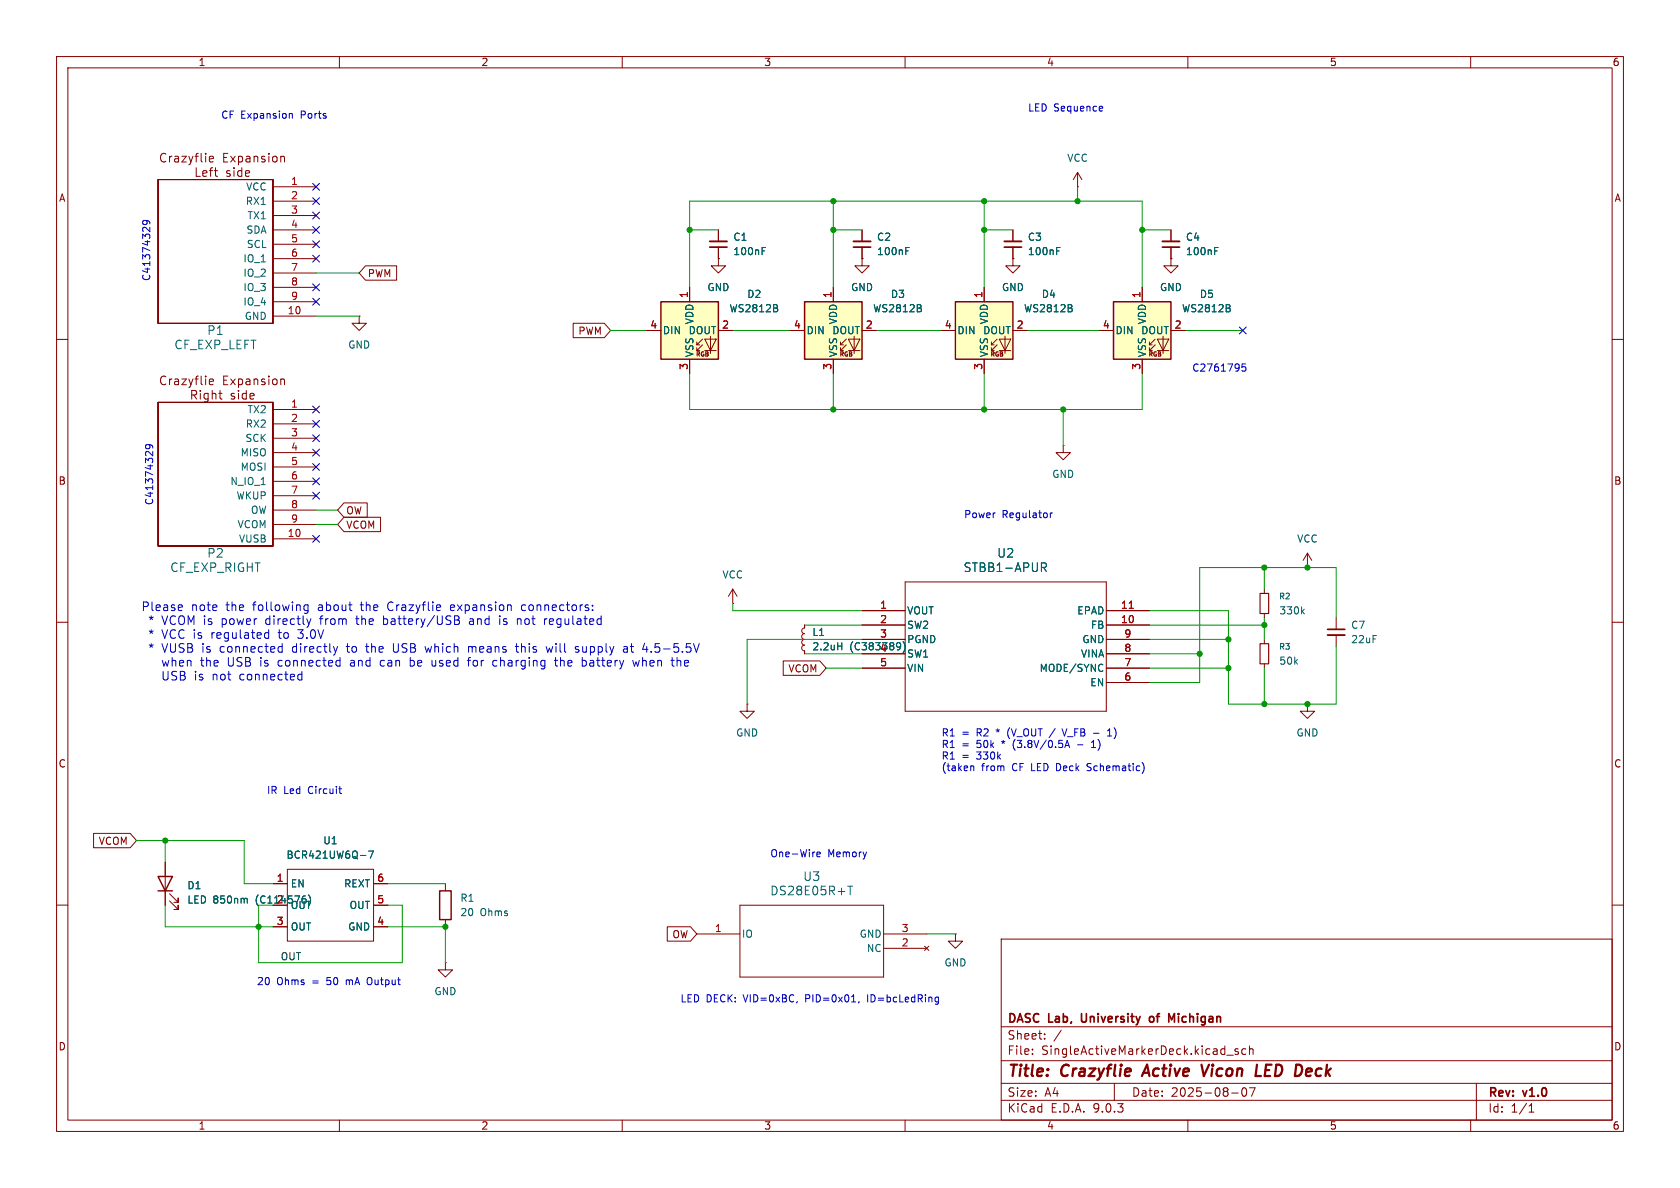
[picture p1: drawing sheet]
<svg xmlns="http://www.w3.org/2000/svg" width="297mm" height="210mm" viewBox="0 0 297 210" stroke-linecap="round" stroke-linejoin="round" font-family="sans-serif">
<g fill="none" stroke="#840000" stroke-width=".18">
<path d="M10 10h277v190h-277zM12 12h273v186h-273zM60 10v2M110 10v2M160 10v2M210 10v2M260 10v2M27.9 31.8h20.4zM27.9 31.8v25.4zM37 28.1l.7-.1v-.3l-.5-.1-.2 .2 .1 .8h.6M48.3 31.8v25.4zM48.3 33h7.6"/>
<path d="M48.3 35.6h7.6M48.3 38.1h7.6M49.7 27.7h.5l.1 .9M27.9 57.2h20.4zM48.3 40.6h7.6M48.3 43.2h7.6M48.3 45.7h7.6M48.3 48.3h7.6M48.3 50.8h7.6M48.3 53.3h7.6M48.3 55.9h7.6M63.5 55.9v1.3h-1.3l1.3 1.2 1.3-1.2h-1.3"/>
<path d="M63.5 55.9h.1M127 45.7v1.3h1.3l-1.3 1.3-1.3-1.3h1.3M127 45.7h.1M127 40.6v2.1M127 43.7v2M179.1 45.7v1.3h1.2l-1.2 1.3-1.3-1.3h1.3M179.1 45.7h.1M179.1 40.6v2.1M179.1 43.7v2M207 45.7v1.3h1.3l-1.3 1.3-1.3-1.3h1.3M207 45.7h.1M207 40.6v2.1"/>
<path d="M207 43.7v2M10 60h2M27.9 71.1h20.4zM27.9 71.1v25.4zM37 67.5l.7-.1v-.3l-.5-.1-.2 .2 .1 .7h.6M38.7 69.5h.6M39 70.5h.3M48.3 71.1v25.4zM48.3 72.4h7.6M48.3 74.9h7.6M48.3 77.5h7.6M49.7 67.1h.5l.1 .9"/>
<path d="M285 60h2M27.9 96.5h20.4zM48.3 80h7.6M48.3 82.6h7.6M48.3 85.1h7.6M48.3 87.6h7.6M48.3 90.2h7.6M48.3 92.7h7.6M48.3 95.3h7.6M231.1 97.8l-.7 1.3M231.1 97.8l.8 1.3M231.1 97.8v2.5"/>
<path d="M10 110h2M223.5 104.1v.8M223.5 108.5v.7M223.5 113v.8M223.5 117.3v.8M231.1 100.3h.1M236.2 109.2v2.1M236.2 112.3v2M285 110h2M48.3 156.2h2.5M50.8 153.7h15.2v12.7h-15.2zM66 156.2h2.6"/>
<path d="M78.7 156.2v1.3M10 160h2M48.3 163.8h2.5M66 163.8h2.6M66 160h2.6M78.7 170.2v1.3h1.3l-1.3 1.2-1.2-1.2h1.2M78.7 170.2h.1M78.7 162.6v1.2M177 166h108v32h-108zM285 160h2M60 198v2M110 198v2"/>
<path d="M160 198v2M177 194.5h108M177 191.5h108M177 187.5h108M177 181.5h108M182.5 186.3v.1M182.5 185.5v.1M184.7 183.6v.1M184.7 182.8v.1M187.6 182.1l-1.3 2M197 191.5v3M210 198v2"/>
<path d="M216.9 186.5h1.1M217.7 193.2h1.2M218.9 185.5l-.4-.1-.2 .2 .1 .2 .5 .2v.3h-.6M219.7 192.4l.2-.1a.81 .81 0 0 1 .6 .6 .81 .81 0 0 1-.3 .8l-.2 .1a.81 .81 0 0 1-.3-1.4zM220.2 185.5l-.4-.1-.3 .3v.4l.2 .2h.5M220.9 185.5l.2-.1 .4 .1v.9M220.9 184.9v1.5M220.9 192.3h1l-.7 1.5M260 198v2M261 191.5v6.5M270.3 196.6h.9M270.3 195.5l.4-.4v1.5"/>
</g>
<path d="M202.8 188.2l-.9 2M212.4 188.2l.4 2 .9-2M222 190.2h.9M223.8 188.2l-.2 2h.9M231.1 190.2h.4M231.7 188.9l-.6 .1M231.9 189.4l-1 .1" fill="none" stroke="#840000" stroke-width=".4"/>
<path d="M125.5 43.7h3M177.5 43.7h3.1M205.5 43.7h3M234.7 111.3h3M191.2 179.2l.1 1.3M203.9 179.8l-.4-.1-.3 .3v.4l.1 .2 .4 .1 .2-.2M207.1 180.3l.5-1.1v1.5" fill="none" stroke="#840000" stroke-width=".3"/>
<path d="M222.8 113.8h1.5v3.5h-1.5zM222.8 104.9h1.5v3.6h-1.5z" fill="none" stroke="#840000" stroke-width=".2"/>
<path d="M77.7 157.5h2.1v5.1h-2.1z" fill="none" stroke="#840000" stroke-width=".25"/>
<path d="M134.7 44.4h.5M134.7 43.8h.6M186.8 44.4h.4M186.8 43.8h.6M214.7 44.4h.5M214.7 43.8h.6M230.2 108l.4 .5M230.6 107.7l-.5 .5M63.7 151.2h1M65.2 150.4h.8l-.5 1.3" fill="none" stroke="#006464" stroke-width=".18"/>
<path d="M125.5 42.7h3M177.5 42.7h3.1M205.5 42.7h3M234.7 112.3h3" fill="none" stroke="#840000" stroke-width=".33"/>
<path d="M196.8 53.3h10.2v10.2h-10.2z" fill="#ffffc2"/>
<path d="M194.3 58.4h2.5M201.9 50.8v2.5M204.2 59.9l-1 1.1v-.5M204.6 59.9h2l-1 2.1zM205.6 59.4v3.1M207 58.4h2.5M201.9 63.5v2.5M203.2 61h.5M203.2 62h.5M204.2 61l-1 1v-.5M204.6 62h2" fill="none" stroke="#840000" stroke-width=".18"/>
<path d="M196.8 53.3h10.2v10.2h-10.2z" fill="none" stroke="#840000" stroke-width=".25"/>
<path d="M217.4 54.5l.1 .2-.1 .4M217.4 54v.3" fill="none" stroke="#006464" stroke-width=".18"/>
<path d="M168.9 53.3h10.2v10.2h-10.2z" fill="#ffffc2"/>
<path d="M166.4 58.4h2.5M174 50.8v2.5M176.3 59.9l-1 1.1v-.5M176.7 59.9h2l-1 2.1zM177.7 59.4v3.1M179.1 58.4h2.5M174 63.5v2.5M175.3 61h.5M175.3 62h.5M176.3 61l-1 1v-.5M176.7 62h2" fill="none" stroke="#840000" stroke-width=".18"/>
<path d="M168.9 53.3h10.2v10.2h-10.2z" fill="none" stroke="#840000" stroke-width=".25"/>
<path d="M189.4 54.5l.2 .2-.2 .4M189.4 54v.3" fill="none" stroke="#006464" stroke-width=".18"/>
<path d="M116.8 53.3h10.2v10.2h-10.2z" fill="#ffffc2"/>
<g fill="none" stroke="#840000" stroke-width=".18">
<path d="M114.3 58.4h2.5M121.9 50.8v2.5M124.2 59.9l-1 1.1v-.5M124.6 59.9h2l-1 2.1zM125.6 59.4v3.1M127 58.4h2.5M152.4 45.7v1.3h1.3l-1.3 1.3-1.3-1.3h1.3M152.4 45.7h.1M152.4 40.6v2.1M152.4 43.7v2M121.9 63.5v2.5M123.2 61h.5"/>
<path d="M123.2 62h.5M124.2 61l-1 1v-.5M124.6 62h2"/>
</g>
<path d="M116.8 53.3h10.2v10.2h-10.2z" fill="none" stroke="#840000" stroke-width=".25"/>
<path d="M137.4 54.5l.1 .2-.1 .4M137.4 54v.3M160.1 44.4h.5M160.1 43.8h.6" fill="none" stroke="#006464" stroke-width=".18"/>
<path d="M150.9 43.7h3" fill="none" stroke="#840000" stroke-width=".3"/>
<path d="M150.9 42.7h3" fill="none" stroke="#840000" stroke-width=".33"/>
<path d="M142.2 53.3h10.2v10.2h-10.2z" fill="#ffffc2"/>
<g fill="none" stroke="#840000" stroke-width=".18">
<path d="M190.5 33h.1M190.5 30.5l-.8 1.3M190.5 30.5l.8 1.3M190.5 30.5v2.5M64.6 47h5.5v2.5h-5.5l-1.1-1.2zM101.3 57.1h5.5l1.1 1.3-1.1 1.3h-5.5zM114.3 58.4h2.5M121.9 50.8v2.5M127 45.7h.1M127 58.4h2.5M127 40.6v2.1M127 43.7v2"/>
<path d="M139.7 58.4h2.5M147.3 50.8v2.5M149.6 59.9l-1 1.1v-.5M150 59.9h2l-1 2.1zM151 59.4v3.1M152.4 45.7h.1M152.4 58.4h2.5M152.4 40.6v2.1M152.4 43.7v2M166.4 58.4h2.5M174 50.8v2.5M179.1 45.7h.1"/>
<path d="M179.1 58.4h2.5M179.1 40.6v2.1M179.1 43.7v2M194.3 58.4h2.5M201.9 50.8v2.5M207 45.7h.1M207 58.4h2.5M207 40.6v2.1M207 43.7v2M121.9 63.5v2.5M147.3 63.5v2.5M148.6 61h.5"/>
<path d="M148.6 62h.5M149.6 61l-1 1v-.5M150 62h2M174 63.5v2.5M188 78.7v1.3h1.2l-1.2 1.3-1.3-1.3h1.3M188 78.7h.1M201.9 63.5v2.5M60.8 91.4h6.5v2.6h-6.5l-1.1-1.3zM60.8 88.9h4.1v2.5h-4.1l-1.1-1.2zM129.5 106.7h.1M129.5 104.1l-.7 1.3M129.5 104.1l.8 1.3"/>
<path d="M129.5 104.1v2.6M138.5 116.8h6.4l1.1 1.3-1.1 1.3h-6.4zM142.2 113l-.3 .1-.1 .3v.4l.4 .2-.3 .2-.2 .3 .2 .4 .3 .2v.5M142.2 111l-.2 .1-.2 .2v.5l.4 .2-.3 .2-.2 .3 .2 .4 .3 .1M142.2 110.5v.5M152.4 108h7.6M152.4 110.5h7.6M152.4 113h7.6M152.4 115.6h7.6M152.4 118.1h7.6M160 102.9h35.6v22.8h-35.6zM195.6 108h7.6"/>
<path d="M195.6 110.5h7.6M195.6 113h7.6M195.6 115.6h7.6M195.6 118.1h7.6M132.1 124.5v1.2h1.2l-1.2 1.3-1.3-1.3h1.3M132.1 124.5h.1M195.6 120.7h7.6M231.1 124.5v1.2h1.3l-1.3 1.3-1.2-1.3h1.2M231.1 124.5h.1M16.5 147.3h6.5l1.1 1.3-1.1 1.3h-6.5zM29.2 152.4v7.6M30 159.3l1.5 1.5v-.8v.8h-.8"/>
<path d="M30 158l1.5 1.5v-.7v.7h-.8M48.3 156.2h2.5M66 156.2h2.6M48.3 163.8h2.5M66 160h2.6M66 163.8h2.6M118 163.8h4.1l1.1 1.3-1.1 1.3h-4.1zM123.2 165.1h7.6M130.8 160h25.4v12.7h-25.4zM156.2 165.1h7.6M156.2 167.6h7.6M163.4 167.3l.8 .7"/>
<path d="M164.2 167.3l-.8 .7M168.9 165.1v1.3h1.3l-1.3 1.2-1.3-1.2h1.3M168.9 165.1h.1"/>
</g>
<path d="M142.2 53.3h10.2v10.2h-10.2zM27.9 154.9h2.6l-1.3 2.6zM27.9 157.5h2.6" fill="none" stroke="#840000" stroke-width=".25"/>
<g fill="none" stroke="#006464" stroke-width=".18">
<path d="M134.7 44.4h.5M134.7 43.8h.6M137.4 54.5l.1 .2-.1 .4M137.4 54v.3M160.1 44.4h.5M160.1 43.8h.6M162.8 54.5l.1 .2-.1 .4M162.8 54v.3M186.8 44.4h.4M186.8 43.8h.6M189.4 54.5l.2 .2-.2 .4M189.4 54v.3"/>
<path d="M214.7 44.4h.5M214.7 43.8h.6M217.4 54.5l.1 .2-.1 .4M217.4 54v.3M184.1 99.5h.6l.3 .3-.2 .4-.7 .1M148.1 114.2h.7M148.8 113.6v1.3M159 113.6l.2 .1a1.07 1.07 0 0 1-.2 1.1M159.2 114.2l-.2 .2M159.6 113.4l.2 .3M159.8 115.1l-.2 .3M184.5 100.3l.5 .7"/>
<path d="M194.9 117.5h.1M195 118.6h-.1M43.5 158.8l.2 .2v.6M54.5 158.2l.4 .8M63.7 151.2h1M65.2 150.4h.8l-.5 1.3M149.9 156.7h.8M150.3 156.7v1.5"/>
</g>
<path d="M199.6 107.5h.8" fill="none" stroke="#a90000" stroke-width=".18"/>
<g fill="none" stroke="#009600" stroke-width=".18">
<path d="M147.3 35.6v15.2M174 35.6v15.2M190.5 33v2.6M55.9 55.9h7.6M55.9 48.3h7.6M107.9 58.4h6.4M121.9 50.8v-15.2h80v15.2M121.9 40.6h5.1M129.5 58.4h10.2M147.3 40.6h5.1M154.9 58.4h11.5M174 40.6h5.1"/>
<path d="M181.6 58.4h12.7M201.9 40.6h5.1M209.5 58.4h10.2M121.9 66v6.4h80v-6.4M147.3 66v6.4M174 66v6.4M188 72.4v6.3M55.9 92.7h3.8M55.9 90.2h3.8M129.5 106.7v1.3h22.9M142.2 115.6h10.2M142.2 110.5h10.2"/>
<path d="M146 118.1h6.4M152.4 113h-20.3v11.5M203.2 113h14M203.2 115.6h8.9M203.2 110.5h20.3M203.2 118.1h14M203.2 108h14v16.5h19v-10.2M223.5 100.3v3.8M223.5 109.2v3.8M223.5 118.1v6.4M236.2 109.2v-8.9h-24.1v20.4h-8.9M24.1 148.6h19.1v7.6h5.1"/>
<path d="M29.2 148.6v3.8M68.6 156.2h10.1M29.2 160v3.8h19.1M45.7 160v10.2h25.4v-10.2h-2.5M68.6 163.8h10.1v6.4M163.8 165.1h5.1"/>
</g>
<g fill="none" stroke="#000084" stroke-width=".18">
<path d="M55.3 37.5l1.2 1.2M55.3 32.4l1.2 1.2M55.3 35l1.2 1.2M56.5 37.5l-1.2 1.2M56.5 32.4l-1.2 1.2M56.5 35l-1.2 1.2M55.3 40l1.2 1.2M55.3 45.1l1.2 1.2M55.3 42.6l1.2 1.2M55.3 52.7l1.2 1.2M55.3 50.2l1.2 1.2M56.5 40l-1.2 1.2"/>
<path d="M56.5 45.1l-1.2 1.2M56.5 42.6l-1.2 1.2M56.5 52.7l-1.2 1.2M56.5 50.2l-1.2 1.2M219.1 57.8l1.2 1.2M220.3 57.8l-1.2 1.2M55.3 74.3l1.2 1.2M55.3 76.9l1.2 1.2M55.3 71.8l1.2 1.2M55.3 79.4l1.2 1.2M56.5 74.3l-1.2 1.2M56.5 76.9l-1.2 1.2"/>
<path d="M56.5 71.8l-1.2 1.2M56.5 79.4l-1.2 1.2M55.3 84.5l1.2 1.2M55.3 81.9l1.2 1.3M55.3 87l1.2 1.2M55.3 94.6l1.2 1.3M56.5 84.5l-1.2 1.2M56.5 81.9l-1.2 1.3M56.5 87l-1.2 1.2M56.5 94.6l-1.2 1.3"/>
</g>
<g fill="none" stroke="#0000c2" stroke-width=".18">
<path d="M194.8 18.8l.1 .3-.6 .1M194.9 19.6h-.1M25.8 39l.2 .2v.3l-.2 .2-.5-.1-.1-.4 .1-.2a.84 .84 0 0 1 1.2 .3v.3M51.2 20.1h.4l.1 .8M26.3 78.6l.2 .2v.3l-.2 .2-.5-.1-.1-.4 .1-.1a.84 .84 0 0 1 1.2 .3v.2M220.2 64.3h-.6l-.1 .6 .2-.1 .5 .1 .1 .2-.1 .4-.2 .1-.5-.1M185.7 90.7v.8M186 90.7l-.3 .2M32 106.9l.2 .4-.7 .1M32.2 107.9h-.2M47.1 111.8l.4 .1M47.5 111.3v1.5"/>
<path d="M47.5 112.8h-.4M49.2 116.9v.7M49.4 114.3l.5 .1M49.9 113.8v1.5M49.9 115.2l-.5 .1M53.2 119.2l.2 .1M53.4 118.7v1.5M53.7 107.6l.3 .3h.5M54.5 106.9v1.3l-.2 .2M54.5 107l-.5-.1-.3 .3M55 109.4l-.4 1M59.7 114.3l-.4 1"/>
<path d="M62.1 116.7l-.1 .1M62.1 117.2a.3 .3 0 0 0-.2 .3 .3 .3 0 0 0 .2 .3M62.9 109.4h.6M64.6 114.3h.6M67.8 108.9v1.5M67.8 110.3l.2 .1M67.8 116.7h-.3l-.3 .3 .1 .6 .5 .2M68 109.4h-.2M69.6 113.8v1.2l.2 .3M72.5 117.7h.6M72.5 116.8h.6M72.5 116.2v1.6"/>
<path d="M75.1 114.3l.3 1 .3-.7M77 117.6l-.4 .2M79.7 107v.9M80.4 109.6h.5M80.4 107.3l-.8 .1M80.9 109.6a.41 .41 0 0 1 .3 .4 .41 .41 0 0 1-.3 .4h-.5M81.2 109.3l-.3 .3M82.6 116.7h.6M82.8 114.3v1M83.2 116.2l-.4 .2v1.4M83.4 114.4l-.4-.1-.2 .1M83.5 109.4h-.5"/>
<path d="M83.6 109.8h-.4a.3 .3 0 0 0-.2 .3 .3 .3 0 0 0 .2 .3h.4M87.4 116.7l.4 .1M87.8 117.7l-.4 .1M88.3 109.4v1M91.1 114.3h.6M91.3 113.8v1.3l.4 .2M91.5 109.4h.4l.2 .2M92.5 106.9l-.3 .3v.4l.3 .3M96.5 114.3l.3 1 .3-.7 .3 .7M96.7 109.4h-.3l-.1 .3M98 116.7h.6M98.2 116.2v1.3l.4 .3"/>
<path d="M99.1 116.2v1.6M99.3 116.7l-.2 .2M102.3 114.4l-.4-.1-.2 .2 .1 .2 .5 .2v.3h-.6M103.4 116.7l.3 .3v.5l-.3 .3M104.7 107.8v.1M104.7 107v.1M110.3 114.4h.5l.1 .9M110.9 114.6l-.5 .1a.3 .3 0 0 0-.2 .3 .3 .3 0 0 0 .2 .3l.5-.1M111.9 116.7l.3 1.1 .2-.8 .3 .8 .3-1.1M113.6 114.8h.9M119.7 116.2v1.6M120.3 116.8l-.4-.1-.2 .2"/>
<path d="M53.4 120.1l-.2 .1M59.9 139.4h.5M171.7 135.5h.4l.1 .7M187.8 128.8l.4 1.3M188.2 132.1l.5-1.2 .4 1.2M188.4 131.8h.6M190.5 131.7h.9M192.2 136.2h.2M192.4 135l-.2 .2 .2 .4M193 132.1h.7M193.1 131.2h-.1M193.3 130.9v1.2"/>
<path d="M195.8 130.1h.7M195.8 129.2l.4-.4v1.3M202.2 135.1l.1 .5-.1 .8M60.1 140.2l.3 .1M144.4 151l.6-.1v-.2l-.4-.1-.2 .2 .1 .6h.5M65.1 172.9a.9 .9 0 0 0 0 1.1M140.9 177.1l-.1 .2M151.9 177.1l-.1 .2M165.5 176.3h.4M165.9 176.3v1l-.1 .2h-.3M165.9 177.1h-.4"/>
</g>
<g fill="#009600" stroke="#009600" stroke-width=".18">
<circle cx="223.5" cy="100.3" r=".46"/>
<circle cx="231.1" cy="100.3" r=".46"/>
<circle cx="201.9" cy="40.6" r=".46"/>
<circle cx="174" cy="72.4" r=".46"/>
<circle cx="188" cy="72.4" r=".46"/>
<circle cx="223.5" cy="110.5" r=".46"/>
<circle cx="121.9" cy="40.6" r=".46"/>
<circle cx="223.5" cy="124.5" r=".46"/>
<circle cx="231.1" cy="124.5" r=".46"/>
<circle cx="217.2" cy="118.1" r=".46"/>
<circle cx="217.2" cy="113" r=".46"/>
<circle cx="212.1" cy="115.6" r=".46"/>
<circle cx="174" cy="35.6" r=".46"/>
<circle cx="190.5" cy="35.6" r=".46"/>
<circle cx="147.3" cy="40.6" r=".46"/>
<circle cx="147.3" cy="35.6" r=".46"/>
<circle cx="147.3" cy="72.4" r=".46"/>
<circle cx="174" cy="40.6" r=".46"/>
<circle cx="45.7" cy="163.8" r=".46"/>
<circle cx="78.7" cy="163.8" r=".46"/>
<circle cx="29.2" cy="148.6" r=".46"/>
</g>
<g font-size="2.8" fill="#840000">
<text x="178" y="190.9">Title:</text>
<text x="187.7" y="190.9">Crazyflie</text>
<text x="203" y="190.9">Active</text>
<text x="214.1" y="190.9">Vicon</text>
<text x="224.4" y="190.9">LED</text>
<text x="232.2" y="190.9">Deck</text>
</g>
<g font-size="2.1" fill="#840000">
<text x="28" y="28.9">Crazyflie</text>
<text x="39.3" y="28.9">Expansion</text>
<text x="34.2" y="31.5">Left</text>
<text x="39.8" y="31.5">side</text>
<text x="28" y="68.3">Crazyflie</text>
<text x="33.5" y="70.8">Right</text>
<text x="39.3" y="68.3">Expansion</text>
<text x="40.6" y="70.8">side</text>
<text x="178" y="184">Sheet:</text>
<text x="178" y="181.2">DASC</text>
<text x="185.5" y="181.2">Lab,</text>
<text x="191.8" y="181.2">University</text>
<text x="204.5" y="181.2">of</text>
<text x="208.5" y="181.2">Michigan</text>
<text x="178" y="186.7">File:</text>
<text x="184.1" y="186.7">SingleActiveMarkerDeck.kicad_sch</text>
<text x="178" y="196.9">KiCad</text>
<text x="178" y="194.1">Size:</text>
<text x="184.7" y="194.1">A4</text>
<text x="185.7" y="196.9">E.D.A.</text>
<text x="193.3" y="196.9">9.0.3</text>
<text x="200" y="194.1">Date:</text>
<text x="207" y="194.1">2025-08-07</text>
<text x="263" y="194.3">Rev:</text>
<text x="263" y="196.9">Id:</text>
<text x="267.1" y="196.9">1/1</text>
<text x="269.4" y="194.3">v1.0</text>
</g>
<g font-size="2.1" fill="#006464">
<text x="36.5" y="59.4">P1</text>
<text x="30.7" y="62">CF_EXP_LEFT</text>
<text x="30" y="101.3">CF_EXP_RIGHT</text>
<text x="36.5" y="98.8">P2</text>
<text x="170.2" y="101.3">STBB1-APUR</text>
<text x="176.2" y="98.8">U2</text>
<text x="141.9" y="155.9">U3</text>
<text x="136.1" y="158.5">DS28E05R+T</text>
</g>
<g font-size="2.1" fill="#0000c2">
<text x="24.9" y="108.1">Please</text>
<text x="26.2" y="110.6">*</text>
<text x="26.2" y="113">*</text>
<text x="28.7" y="110.6">VCOM is</text>
<text x="28.7" y="113">VCC is</text>
<text x="33.8" y="108.1">note</text>
<text x="37.6" y="113">regulated</text>
<text x="39.4" y="110.6">power</text>
<text x="40" y="108.1">the</text>
<text x="44.9" y="108.1">following</text>
<text x="47.4" y="110.6">directly</text>
<text x="49.7" y="113">to</text>
<text x="53.2" y="113">3.0V</text>
<text x="56.5" y="108.1">about</text>
<text x="57.2" y="110.6">from</text>
<text x="63.7" y="110.6">the</text>
<text x="64.2" y="108.1">the</text>
<text x="68.6" y="110.6">battery/USB</text>
<text x="69.1" y="108.1">Crazyflie</text>
<text x="80.3" y="108.1">expansion</text>
<text x="84" y="110.6">and</text>
<text x="89.4" y="110.6">is</text>
<text x="92.7" y="110.6">not</text>
<text x="93" y="108.1">connectors:</text>
<text x="97.6" y="110.6">regulated</text>
<text x="26.2" y="115.5">*</text>
<text x="28.7" y="115.5">VUSB is</text>
<text x="28.8" y="117.9">when</text>
<text x="35.8" y="117.9">the</text>
<text x="39.1" y="115.5">connected</text>
<text x="40.7" y="117.9">USB</text>
<text x="46.6" y="117.9">is</text>
<text x="49.8" y="117.9">connected</text>
<text x="52.1" y="115.5">directly</text>
<text x="61.9" y="115.5">to</text>
<text x="62.8" y="117.9">and</text>
<text x="65.4" y="115.5">the</text>
<text x="68.2" y="117.9">can</text>
<text x="70.3" y="115.5">USB</text>
<text x="73.6" y="117.9">be</text>
<text x="76.2" y="115.5">which</text>
<text x="77.6" y="117.9">used</text>
<text x="83.9" y="115.5">means</text>
<text x="84.2" y="117.9">for</text>
<text x="88.7" y="117.9">charging</text>
<text x="92.5" y="115.5">this</text>
<text x="98.1" y="115.5">will</text>
<text x="99.9" y="117.9">the</text>
<text x="103.3" y="115.5">supply</text>
<text x="104.8" y="117.9">battery</text>
<text x="111.9" y="115.5">at</text>
<text x="114" y="117.9">when</text>
<text x="115.5" y="115.5">4.5-5.5V</text>
<text x="121" y="117.9">the</text>
<text x="28.8" y="120.4">USB</text>
<text x="34.7" y="120.4">is</text>
<text x="38" y="120.4">not</text>
<text x="42.9" y="120.4">connected</text>
</g>
<g font-size="1.8" fill="#840000">
<text x="35" y="11.9">1</text>
<text x="85" y="11.9">2</text>
<text x="135" y="11.9">3</text>
<text x="185" y="11.9">4</text>
<text x="235" y="11.9">5</text>
<text x="285" y="11.9">6</text>
<text x="10.3" y="35.9">A</text>
<text x="285.3" y="35.9">A</text>
<text x="64.9" y="49.2">PWM</text>
<text x="102.1" y="59.4">PWM</text>
<text x="10.3" y="85.9">B</text>
<text x="285.3" y="85.9">B</text>
<text x="61.1" y="93.7">VCOM</text>
<text x="61.1" y="91.1">OW</text>
<text x="139.3" y="119.1">VCOM</text>
<text x="10.3" y="135.9">C</text>
<text x="285.3" y="135.9">C</text>
<text x="17.4" y="149.5">VCOM</text>
<text x="118.8" y="166.1">OW</text>
<text x="10.3" y="185.9">D</text>
<text x="285.3" y="185.9">D</text>
<text x="35" y="199.9">1</text>
<text x="85" y="199.9">2</text>
<text x="135" y="199.9">3</text>
<text x="185" y="199.9">4</text>
<text x="235" y="199.9">5</text>
<text x="285" y="199.9">6</text>
</g>
<g font-size="1.8" fill="#0000c2">
<text x="39" y="21.2">CF Expansion</text>
<text x="53.3" y="21.2">Ports</text>
<text x="181.7" y="19.9">LED Sequence</text>
<text x="26.8" y="49.8" transform="rotate(-90 26.8 49.8)">C41374329</text>
<text x="210.7" y="65.9">C2761795</text>
<text x="27.3" y="89.4" transform="rotate(-90 27.3 89.4)">C41374329</text>
<text x="170.3" y="91.8">Power</text>
<text x="177.1" y="91.8">Regulator</text>
<text x="166.4" y="130.4">R1</text>
<text x="170" y="130.4">=</text>
<text x="172.8" y="130.4">R2</text>
<text x="176.4" y="130.4">*</text>
<text x="178.6" y="130.4">(V_OUT /</text>
<text x="188.8" y="130.4">V_FB -</text>
<text x="197.1" y="130.4">1)</text>
<text x="166.4" y="132.4">R1</text>
<text x="166.4" y="134.5">R1</text>
<text x="166.4" y="136.5">(taken</text>
<text x="170" y="132.4">=</text>
<text x="170" y="134.5">=</text>
<text x="172.8" y="132.4">50k</text>
<text x="172.8" y="134.5">330k</text>
<text x="173.5" y="136.5">from</text>
<text x="177.4" y="132.4">*</text>
<text x="179.1" y="136.5">CF LED Deck</text>
<text x="179.5" y="132.4">(3.8V/0.5A</text>
<text x="192.8" y="136.5">Schematic)</text>
<text x="193.8" y="132.4">1)</text>
<text x="47.1" y="140.6">IR</text>
<text x="50.1" y="140.6">Led</text>
<text x="54.6" y="140.6">Circuit</text>
<text x="136.1" y="151.7">One-Wire</text>
<text x="146.3" y="151.7">Memory</text>
<text x="45.3" y="174.3">20</text>
<text x="48.9" y="174.3">Ohms</text>
<text x="55.3" y="174.3">=</text>
<text x="58" y="174.3">50</text>
<text x="61.6" y="174.3">mA</text>
<text x="65.6" y="174.3">Output</text>
<text x="120.2" y="177.4">LED DECK:</text>
<text x="131.6" y="177.4">VID=0xBC,</text>
<text x="142.6" y="177.4">PID=0x01,</text>
<text x="153.8" y="177.4">ID=bcLedRing</text>
</g>
<g font-size="1.8" fill="#006464">
<text x="188.6" y="28.8">VCC</text>
<text x="43.4" y="33.9">VCC</text>
<text x="43.4" y="36.4">RX1</text>
<text x="43.5" y="41.5">SDA</text>
<text x="43.7" y="39">TX1</text>
<text x="42.9" y="46.6">IO_1</text>
<text x="43.5" y="44">SCL</text>
<text x="129.5" y="42.8">C1</text>
<text x="129.5" y="45.3">100nF</text>
<text x="154.9" y="42.8">C2</text>
<text x="154.9" y="45.3">100nF</text>
<text x="181.6" y="42.8">C3</text>
<text x="181.6" y="45.3">100nF</text>
<text x="209.6" y="42.8">C4</text>
<text x="209.6" y="45.3">100nF</text>
<text x="42.9" y="49.1">IO_2</text>
<text x="42.9" y="51.7">IO_3</text>
<text x="125" y="51.7">GND</text>
<text x="132" y="52.9">D2</text>
<text x="150.4" y="51.7">GND</text>
<text x="157.4" y="52.9">D3</text>
<text x="177" y="51.7">GND</text>
<text x="184.1" y="52.9">D4</text>
<text x="205" y="51.7">GND</text>
<text x="212" y="52.9">D5</text>
<text x="42.9" y="54.2">IO_4</text>
<text x="43.2" y="56.7">GND</text>
<text x="117.1" y="59.3">DIN</text>
<text x="121.6" y="59.3">DOUT</text>
<text x="122.8" y="57.4" transform="rotate(-90 122.8 57.4)">VDD</text>
<text x="128.9" y="55.4">WS2812B</text>
<text x="142.5" y="59.3">DIN</text>
<text x="147" y="59.3">DOUT</text>
<text x="148.2" y="57.4" transform="rotate(-90 148.2 57.4)">VDD</text>
<text x="154.3" y="55.4">WS2812B</text>
<text x="169.2" y="59.3">DIN</text>
<text x="173.7" y="59.3">DOUT</text>
<text x="174.9" y="57.4" transform="rotate(-90 174.9 57.4)">VDD</text>
<text x="180.9" y="55.4">WS2812B</text>
<text x="197.1" y="59.3">DIN</text>
<text x="201.7" y="59.3">DOUT</text>
<text x="202.8" y="57.4" transform="rotate(-90 202.8 57.4)">VDD</text>
<text x="208.9" y="55.4">WS2812B</text>
<text x="61.5" y="61.8">GND</text>
<text x="122.8" y="63.2" transform="rotate(-90 122.8 63.2)">VSS</text>
<text x="148.2" y="63.2" transform="rotate(-90 148.2 63.2)">VSS</text>
<text x="174.9" y="63.2" transform="rotate(-90 174.9 63.2)">VSS</text>
<text x="202.8" y="63.2" transform="rotate(-90 202.8 63.2)">VSS</text>
<text x="43.4" y="75.8">RX2</text>
<text x="43.7" y="73.3">TX2</text>
<text x="42.4" y="80.9">MISO</text>
<text x="42.4" y="83.4">MOSI</text>
<text x="43.3" y="78.3">SCK</text>
<text x="40.6" y="86">N_IO_1</text>
<text x="41.7" y="88.5">WKUP</text>
<text x="185.9" y="84.7">GND</text>
<text x="41.9" y="93.6">VCOM</text>
<text x="44.3" y="91">OW</text>
<text x="42.1" y="96.1">VUSB</text>
<text x="229.2" y="96.1">VCC</text>
<text x="127.6" y="102.5">VCC</text>
<text x="143.5" y="112.6">L1</text>
<text x="160.3" y="108.8">VOUT</text>
<text x="160.3" y="111.4">SW2</text>
<text x="160.3" y="113.9">PGND</text>
<text x="190.3" y="108.8">EPAD</text>
<text x="191.3" y="113.9">GND</text>
<text x="192.8" y="111.4">FB</text>
<text x="226.1" y="108.8">330k</text>
<text x="238.8" y="111.4">C7</text>
<text x="238.8" y="113.9">22uF</text>
<text x="143.5" y="115.2">2.2uH</text>
<text x="150.2" y="115.2">(C383389)</text>
<text x="160.3" y="116.4">SW1</text>
<text x="160.3" y="119">VIN</text>
<text x="183.7" y="119">MODE/SYNC</text>
<text x="191" y="116.4">VINA</text>
<text x="226.1" y="117.7">50k</text>
<text x="192.6" y="121.5">EN</text>
<text x="130" y="130.4">GND</text>
<text x="229.1" y="130.4">GND</text>
<text x="57" y="149.5">U1</text>
<text x="50.5" y="152">BCR421UW6Q-7</text>
<text x="33" y="157.4">D1</text>
<text x="33" y="159.9">LED 850nm</text>
<text x="45.3" y="159.9">(C114576)</text>
<text x="48.8" y="159.8">2</text>
<text x="51.3" y="157.1">EN</text>
<text x="51.3" y="160.9">OUT</text>
<text x="60.7" y="157.1">REXT</text>
<text x="61.7" y="160.9">OUT</text>
<text x="81.3" y="159.6">R1</text>
<text x="51.3" y="164.7">OUT</text>
<text x="61.5" y="164.7">GND</text>
<text x="81.3" y="162.2">20</text>
<text x="84.9" y="162.2">Ohms</text>
<text x="131.1" y="166">IO</text>
<text x="151.9" y="166">GND</text>
<text x="153.2" y="168.5">NC</text>
<text x="166.9" y="171">GND</text>
<text x="76.7" y="176.1">GND</text>
</g>
<g font-size="1.8" fill="#a90000">
<text x="51.4" y="32.8">1</text>
<text x="51.4" y="35.3">2</text>
<text x="51.4" y="37.8">3</text>
<text x="51.4" y="40.4">4</text>
<text x="51.4" y="42.9">5</text>
<text x="51.4" y="45.5">6</text>
<text x="51.4" y="48">7</text>
<text x="51.4" y="50.5">8</text>
<text x="51.4" y="53.1">9</text>
<text x="121.7" y="52.8" transform="rotate(-90 121.7 52.8)">1</text>
<text x="147.1" y="52.8" transform="rotate(-90 147.1 52.8)">1</text>
<text x="173.7" y="52.8" transform="rotate(-90 173.7 52.8)">1</text>
<text x="201.7" y="52.8" transform="rotate(-90 201.7 52.8)">1</text>
<text x="50.8" y="55.6">10</text>
<text x="114.9" y="58.2">4</text>
<text x="127.6" y="58.2">2</text>
<text x="140.3" y="58.2">4</text>
<text x="153" y="58.2">2</text>
<text x="166.9" y="58.2">4</text>
<text x="179.6" y="58.2">2</text>
<text x="194.9" y="58.2">4</text>
<text x="207.6" y="58.2">2</text>
<text x="121.7" y="65.5" transform="rotate(-90 121.7 65.5)">3</text>
<text x="147.1" y="65.5" transform="rotate(-90 147.1 65.5)">3</text>
<text x="173.7" y="65.5" transform="rotate(-90 173.7 65.5)">3</text>
<text x="201.7" y="65.5" transform="rotate(-90 201.7 65.5)">3</text>
<text x="51.4" y="72.1">1</text>
<text x="51.4" y="74.7">2</text>
<text x="51.4" y="77.2">3</text>
<text x="51.4" y="79.8">4</text>
<text x="51.4" y="82.3">5</text>
<text x="51.4" y="84.8">6</text>
<text x="51.4" y="87.4">7</text>
<text x="51.4" y="89.9">8</text>
<text x="50.8" y="95">10</text>
<text x="51.4" y="92.5">9</text>
<text x="155.5" y="107.7">1</text>
<text x="198.1" y="107.7">11</text>
<text x="155.5" y="110.2">2</text>
<text x="155.5" y="112.8">3</text>
<text x="198.1" y="110.2">10</text>
<text x="198.7" y="112.8">9</text>
<text x="155.5" y="115.3">4</text>
<text x="155.5" y="117.9">5</text>
<text x="198.7" y="115.3">8</text>
<text x="198.7" y="117.9">7</text>
<text x="198.7" y="120.4">6</text>
<text x="48.8" y="156">1</text>
<text x="66.6" y="156">6</text>
<text x="66.6" y="159.8">5</text>
<text x="48.8" y="163.6">3</text>
<text x="66.6" y="163.6">4</text>
<text x="126.3" y="164.8">1</text>
<text x="159.3" y="164.8">3</text>
<text x="159.3" y="167.4">2</text>
</g>
<text font-size="1.8" fill="#0f0f0f" x="49.5" y="169.8">OUT</text>
<g font-size="1.4" fill="#006464">
<text x="226" y="106.1">R2</text>
<text x="226" y="115">R3</text>
</g>
<g font-size="1.1" fill="#840000">
<text x="122.9" y="63.2">RGB</text>
<text x="148.3" y="63.2">RGB</text>
<text x="175" y="63.2">RGB</text>
<text x="202.9" y="63.2">RGB</text>
</g>
</svg>
